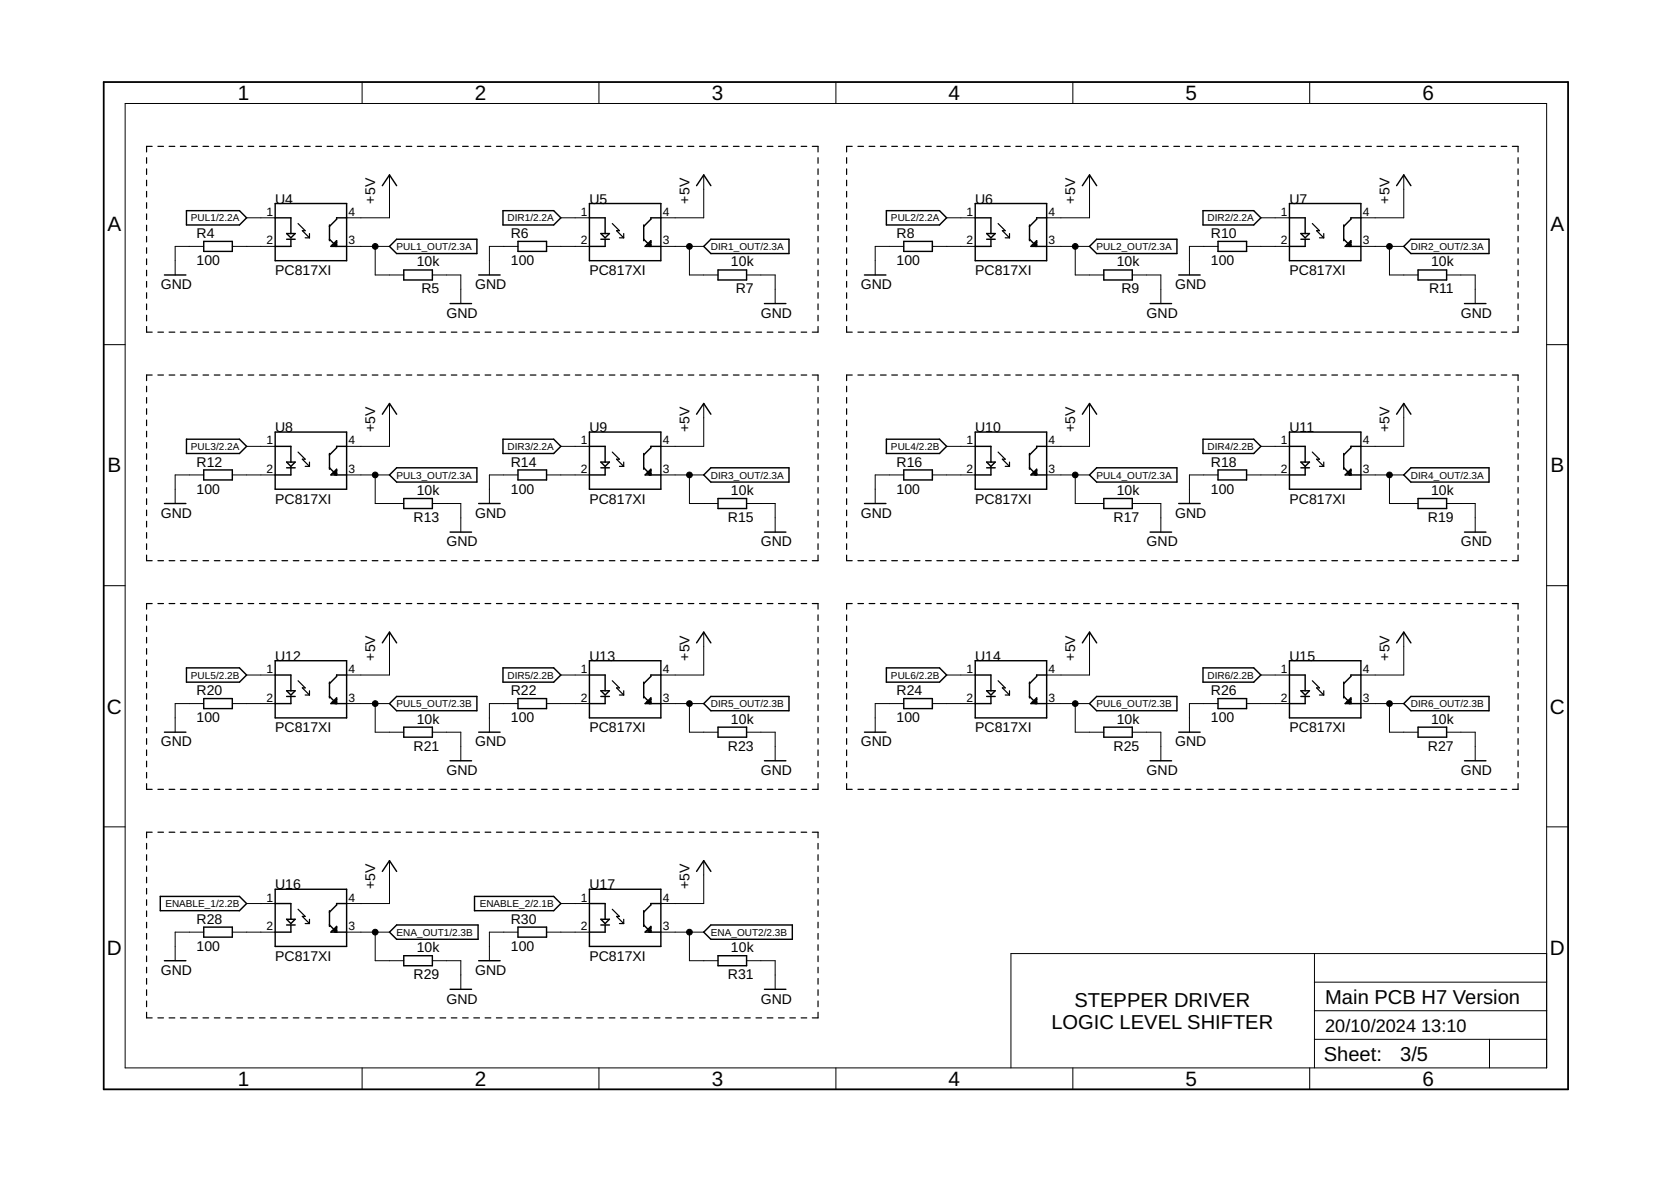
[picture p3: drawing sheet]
<svg xmlns="http://www.w3.org/2000/svg" width="297mm" height="210mm" viewBox="0 0 297 210" stroke-linecap="round" stroke-linejoin="round" font-family="sans-serif">
<g fill="none" stroke="#000" stroke-width=".21">
<path d="M26.1 28v1M26.1 30v1M26.1 32v1M26.1 34v1M26.1 36v1M26.1 38v1M27.1 26h-1v1M28.1 26h1M30.1 26h1M32.1 26h1M34.1 26h1M36.1 26h1"/>
<path d="M38.1 26h1M40.1 26h1M42.1 26h1M44.1 26h1M46.1 26h1M48.1 26h1M50.1 26h1M52.1 26h1M53 39.7l1.3 1.3h-.6l1.3 1.3M54.1 26h1M56.1 26h1M58.1 26h1.1"/>
<path d="M60.2 26h1M62.2 26h1M64.2 26h1M66.2 26h1M68.2 26h1M70.2 26h1M72.2 26h1M74.2 26h1M76.2 26h1M78.2 26h1M80.2 26h1M82.2 26h1"/>
<path d="M84.2 26h1M86.2 26h1M88.2 26h1M90.3 26h.9M92.2 26h1.1M94.3 26h1M96.3 26h1M98.3 26h1M100.3 26h1M102.3 26h1M104.3 26h1M106.3 26h1"/>
<path d="M108.3 26h1M108.8 39.7l1.3 1.3h-.5l1.3 1.3M110.3 26h1M112.3 26h1M114.3 26h1M116.3 26h1M118.3 26h1M120.3 26h1M122.3 26h1M124.4 26h.9M126.3 26h1.1M128.4 26h1"/>
<path d="M130.4 26h1M132.4 26h1M134.4 26h1M136.4 26h1M138.4 26h1M140.4 26h1M142.4 26h1M144.4 26h1v1M145.4 28v1M145.4 30v1M145.4 32v1M145.4 34v1"/>
<path d="M145.4 36v1M145.4 38v1M150.5 28v1M150.5 30v1M150.5 32v1M150.5 34v1M150.5 36v1M150.5 38v1M151.5 26h-1v1M152.5 26h1M154.5 26h1M156.5 26h1"/>
<path d="M158.5 26h1M160.5 26h1M162.5 26h1M164.5 26h1M166.5 26h1.1M168.6 26h.9M170.6 26h1M172.6 26h1M174.6 26h1M176.6 26h1M177.4 39.7l1.3 1.3h-.5l1.3 1.3M178.6 26h1"/>
<path d="M180.6 26h1M182.6 26h1M184.6 26h1M186.6 26h1M188.6 26h1M190.6 26h1M192.6 26h1M194.6 26h1M196.6 26h1M198.6 26h1M200.6 26h1.1M202.6 26h1"/>
<path d="M204.7 26h1M206.7 26h1M208.7 26h1M210.7 26h1M212.7 26h1M214.7 26h1M216.7 26h1M218.7 26h1M220.7 26h1M222.7 26h1M224.7 26h1M226.7 26h1"/>
<path d="M228.7 26h1M230.7 26h1M232.7 26h1M233.3 39.7l1.2 1.3h-.5l1.3 1.3M234.7 26h1.1M236.7 26h1.1M238.8 26h1M240.8 26h1M242.8 26h1M244.8 26h1M246.8 26h1M248.8 26h1"/>
<path d="M250.8 26h1M252.8 26h1M254.8 26h1M256.8 26h1M258.8 26h1M260.8 26h1M262.8 26h1M264.8 26h1M266.8 26h1M268.8 26h1.1v1M269.9 28v1M269.9 30v1"/>
<path d="M269.9 32v1M269.9 34v1M269.9 36v1M269.9 38v1M26.1 58v1h1M26.1 40v1M26.1 42v1M26.1 44v1M26.1 46v1M26.1 48v1M26.1 50v1M26.1 52v1"/>
<path d="M26.1 54v1M26.1 56v1M28.1 59h1M30.1 59h1M32.1 59h1M34.1 59h1M36.1 59h1M38.1 59h1M40.1 59h1M42.1 59h1M44.1 59h1M46.1 59h1"/>
<path d="M48.1 59h1M50.1 59h1M52.1 59h1M54.1 59h1M54.3 42.3h.7M55 41.5v.8M56.1 59h1M58.1 59h1.1M60.2 59h1M62.2 59h1M64.2 59h1M66.2 59h1"/>
<path d="M68.2 59h1M70.2 59h1M72.2 59h1M74.2 59h1M76.2 59h1M78.2 59h1M80.2 59h1M82.2 59h1M84.2 59h1M86.2 59h1M88.2 59h1M90.3 59h.9"/>
<path d="M92.2 59h1.1M94.3 59h1M96.3 59h1M98.3 59h1M100.3 59h1M102.3 59h1M104.3 59h1M106.3 59h1M108.3 59h1M110.1 42.3h.8M110.3 59h1M110.9 41.5v.8"/>
<path d="M112.3 59h1M114.3 59h1M116.3 59h1M118.3 59h1M120.3 59h1M122.3 59h1M124.4 59h.9M126.3 59h1.1M128.4 59h1M130.4 59h1M132.4 59h1M134.4 59h1"/>
<path d="M136.4 59h1M138.4 59h1M140.4 59h1M142.4 59h1M145.4 58v1h-1M145.4 40v1M145.4 42v1M145.4 44v1M145.4 46v1M145.4 48v1M145.4 50v1M145.4 52v1"/>
<path d="M145.4 54v1M145.4 56v1M150.5 40v1M150.5 42v1M150.5 44v1M150.5 46v1M150.5 48v1M150.5 50v1M150.5 52v1M150.5 54v1M150.5 56v1M150.5 58v1h1"/>
<path d="M152.5 59h1M154.5 59h1M156.5 59h1M158.5 59h1M160.5 59h1M162.5 59h1M164.5 59h1M166.5 59h1.1M168.6 59h.9M170.6 59h1M172.6 59h1M174.6 59h1"/>
<path d="M176.6 59h1M178.6 59h1M178.7 42.3h.8M179.5 41.5v.8M180.6 59h1M182.6 59h1M184.6 59h1M186.6 59h1M188.6 59h1M190.6 59h1M192.6 59h1M194.6 59h1"/>
<path d="M196.6 59h1M198.6 59h1M200.6 59h1.1M202.6 59h1M204.7 59h1M206.7 59h1M208.7 59h1M210.7 59h1M212.7 59h1M214.7 59h1M216.7 59h1M218.7 59h1"/>
<path d="M220.7 59h1M222.7 59h1M224.7 59h1M226.7 59h1M228.7 59h1M230.7 59h1M232.7 59h1M234.5 42.3h.8M234.7 59h1.1M235.3 41.5v.8M236.7 59h1.1M238.8 59h1"/>
<path d="M240.8 59h1M242.8 59h1M244.8 59h1M246.8 59h1M248.8 59h1M250.8 59h1M252.8 59h1M254.8 59h1M256.8 59h1M258.8 59h1M260.8 59h1M262.8 59h1"/>
<path d="M264.8 59h1M266.8 59h1M269.9 40v1M269.9 42v1M269.9 44v1M269.9 46v1M269.9 48v1M269.9 50v1M269.9 52v1M269.9 54v1M269.9 56v1M269.9 58v1h-1.1"/>
<path d="M26.1 68.6v1M26.1 70.7v.9M26.1 72.6v1M26.1 74.7v.9M26.1 76.6v1M26.1 78.7v1M27.1 66.7h-1v.9M28.1 66.7h1M30.1 66.7h1M32.1 66.7h1M34.1 66.7h1M36.1 66.7h1"/>
<path d="M38.1 66.7h1M40.1 66.7h1M42.1 66.7h1M44.1 66.7h1M46.1 66.7h1M48.1 66.7h1M50.1 66.7h1M52.1 66.7h1M54.1 66.7h1M56.1 66.7h1M58.1 66.7h1.1M60.2 66.7h1"/>
<path d="M62.2 66.7h1M64.2 66.7h1M66.2 66.7h1M68.2 66.7h1M70.2 66.7h1M72.2 66.7h1M74.2 66.7h1M76.2 66.7h1M78.2 66.7h1M80.2 66.7h1M82.2 66.7h1M84.2 66.7h1"/>
<path d="M86.2 66.7h1M88.2 66.7h1M90.3 66.7h.9M92.2 66.7h1.1M94.3 66.7h1M96.3 66.7h1M98.3 66.7h1M100.3 66.7h1M102.3 66.7h1M104.3 66.7h1M106.3 66.7h1M108.3 66.7h1"/>
<path d="M110.3 66.7h1M112.3 66.7h1M114.3 66.7h1M116.3 66.7h1M118.3 66.7h1M120.3 66.7h1M122.3 66.7h1M124.4 66.7h.9M126.3 66.7h1.1M128.4 66.7h1M130.4 66.7h1M132.4 66.7h1"/>
<path d="M134.4 66.7h1M136.4 66.7h1M138.4 66.7h1M140.4 66.7h1M142.4 66.7h1M144.4 66.7h1v.9M145.4 68.6v1M145.4 70.7v.9M145.4 72.6v1M145.4 74.7v.9M145.4 76.6v1M145.4 78.7v1"/>
<path d="M150.5 68.6v1M150.5 70.7v.9M150.5 72.6v1M150.5 74.7v.9M150.5 76.6v1M150.5 78.7v1M151.5 66.7h-1v.9M152.5 66.7h1M154.5 66.7h1M156.5 66.7h1M158.5 66.7h1M160.5 66.7h1"/>
<path d="M162.5 66.7h1M164.5 66.7h1M166.5 66.7h1.1M168.6 66.7h.9M170.6 66.7h1M172.6 66.7h1M174.6 66.7h1M176.6 66.7h1M178.6 66.7h1M180.6 66.7h1M182.6 66.7h1M184.6 66.7h1"/>
<path d="M186.6 66.7h1M188.6 66.7h1M190.6 66.7h1M192.6 66.7h1M194.6 66.7h1M196.6 66.7h1M198.6 66.7h1M200.6 66.7h1.1M202.6 66.7h1M204.7 66.7h1M206.7 66.7h1M208.7 66.7h1"/>
<path d="M210.7 66.7h1M212.7 66.7h1M214.7 66.7h1M216.7 66.7h1M218.7 66.7h1M220.7 66.7h1M222.7 66.7h1M224.7 66.7h1M226.7 66.7h1M228.7 66.7h1M230.7 66.7h1M232.7 66.7h1"/>
<path d="M234.7 66.7h1.1M236.7 66.7h1.1M238.8 66.7h1M240.8 66.7h1M242.8 66.7h1M244.8 66.7h1M246.8 66.7h1M248.8 66.7h1M250.8 66.7h1M252.8 66.7h1M254.8 66.7h1M256.8 66.7h1"/>
<path d="M258.8 66.7h1M260.8 66.7h1M262.8 66.7h1M264.8 66.7h1M266.8 66.7h1M268.8 66.7h1.1v.9M269.9 68.6v1M269.9 70.7v.9M269.9 72.6v1M269.9 74.7v.9M269.9 76.6v1M269.9 78.7v1"/>
<path d="M26.1 80.6v1M26.1 82.7v1M26.1 84.6v1M26.1 86.7v1M26.1 88.6v1.1M26.1 90.7v1M26.1 92.6v1.1M26.1 94.7v1M26.1 96.6v1.1M26.1 98.7v1h1M28.1 99.7h1M30.1 99.7h1"/>
<path d="M32.1 99.7h1M34.1 99.7h1M36.1 99.7h1M38.1 99.7h1M40.1 99.7h1M42.1 99.7h1M44.1 99.7h1M46.1 99.7h1M48.1 99.7h1M50.1 99.7h1M52.1 99.7h1M53 80.3l1.3 1.3h-.6l1.3 1.3"/>
<path d="M54.1 99.7h1M54.3 82.9h.7M55 82.1v.8M56.1 99.7h1M58.1 99.7h1.1M60.2 99.7h1M62.2 99.7h1M64.2 99.7h1M66.2 99.7h1M68.2 99.7h1M70.2 99.7h1M72.2 99.7h1"/>
<path d="M74.2 99.7h1M76.2 99.7h1M78.2 99.7h1M80.2 99.7h1M82.2 99.7h1M84.2 99.7h1M86.2 99.7h1M88.2 99.7h1M90.3 99.7h.9M92.2 99.7h1.1M94.3 99.7h1M96.3 99.7h1"/>
<path d="M98.3 99.7h1M100.3 99.7h1M102.3 99.7h1M104.3 99.7h1M106.3 99.7h1M108.3 99.7h1M108.8 80.3l1.3 1.3h-.5l1.3 1.3M110.1 82.9h.8M110.3 99.7h1M110.9 82.1v.8M112.3 99.7h1M114.3 99.7h1"/>
<path d="M116.3 99.7h1M118.3 99.7h1M120.3 99.7h1M122.3 99.7h1M124.4 99.7h.9M126.3 99.7h1.1M128.4 99.7h1M130.4 99.7h1M132.4 99.7h1M134.4 99.7h1M136.4 99.7h1M138.4 99.7h1"/>
<path d="M140.4 99.7h1M142.4 99.7h1M145.4 80.6v1M145.4 82.7v1M145.4 84.6v1M145.4 86.7v1M145.4 88.6v1.1M145.4 90.7v1M145.4 92.6v1.1M145.4 94.7v1M145.4 96.6v1.1M145.4 98.7v1h-1"/>
<path d="M150.5 80.6v1M150.5 82.7v1M150.5 84.6v1M150.5 86.7v1M150.5 88.6v1.1M150.5 90.7v1M150.5 92.6v1.1M150.5 94.7v1M150.5 96.6v1.1M150.5 98.7v1h1M152.5 99.7h1M154.5 99.7h1"/>
<path d="M156.5 99.7h1M158.5 99.7h1M160.5 99.7h1M162.5 99.7h1M164.5 99.7h1M166.5 99.7h1.1M168.6 99.7h.9M170.6 99.7h1M172.6 99.7h1M174.6 99.7h1M176.6 99.7h1M177.4 80.3l1.3 1.3h-.5l1.3 1.3"/>
<path d="M178.6 99.7h1M178.7 82.9h.8M179.5 82.1v.8M180.6 99.7h1M182.6 99.7h1M184.6 99.7h1M186.6 99.7h1M188.6 99.7h1M190.6 99.7h1M192.6 99.7h1M194.6 99.7h1M196.6 99.7h1"/>
<path d="M198.6 99.7h1M200.6 99.7h1.1M202.6 99.7h1M204.7 99.7h1M206.7 99.7h1M208.7 99.7h1M210.7 99.7h1M212.7 99.7h1M214.7 99.7h1M216.7 99.7h1M218.7 99.7h1M220.7 99.7h1"/>
<path d="M222.7 99.7h1M224.7 99.7h1M226.7 99.7h1M228.7 99.7h1M230.7 99.7h1M232.7 99.7h1M233.3 80.3l1.2 1.3h-.5l1.3 1.3M234.5 82.9h.8M234.7 99.7h1.1M235.3 82.1v.8M236.7 99.7h1.1M238.8 99.7h1"/>
<path d="M240.8 99.7h1M242.8 99.7h1M244.8 99.7h1M246.8 99.7h1M248.8 99.7h1M250.8 99.7h1M252.8 99.7h1M254.8 99.7h1M256.8 99.7h1M258.8 99.7h1M260.8 99.7h1M262.8 99.7h1"/>
<path d="M264.8 99.7h1M266.8 99.7h1M269.9 80.6v1M269.9 82.7v1M269.9 84.6v1M269.9 86.7v1M269.9 88.6v1.1M269.9 90.7v1M269.9 92.6v1.1M269.9 94.7v1M269.9 96.6v1.1M269.9 98.7v1h-1.1"/>
<path d="M26.1 109.3v1M26.1 111.3v1M26.1 113.3v1M26.1 115.3v1M26.1 117.3v1M26.1 119.3v1M27.1 107.3h-1v1M28.1 107.3h1M30.1 107.3h1M32.1 107.3h1M34.1 107.3h1M36.1 107.3h1"/>
<path d="M38.1 107.3h1M40.1 107.3h1M42.1 107.3h1M44.1 107.3h1M46.1 107.3h1M48.1 107.3h1M50.1 107.3h1M52.1 107.3h1M54.1 107.3h1M56.1 107.3h1M58.1 107.3h1.1M60.2 107.3h1"/>
<path d="M62.2 107.3h1M64.2 107.3h1M66.2 107.3h1M68.2 107.3h1M70.2 107.3h1M72.2 107.3h1M74.2 107.3h1M76.2 107.3h1M78.2 107.3h1M80.2 107.3h1M82.2 107.3h1M84.2 107.3h1"/>
<path d="M86.2 107.3h1M88.2 107.3h1M90.3 107.3h.9M92.2 107.3h1.1M94.3 107.3h1M96.3 107.3h1M98.3 107.3h1M100.3 107.3h1M102.3 107.3h1M104.3 107.3h1M106.3 107.3h1M108.3 107.3h1"/>
<path d="M110.3 107.3h1M112.3 107.3h1M114.3 107.3h1M116.3 107.3h1M118.3 107.3h1M120.3 107.3h1M122.3 107.3h1M124.4 107.3h.9M126.3 107.3h1.1M128.4 107.3h1M130.4 107.3h1M132.4 107.3h1"/>
<path d="M134.4 107.3h1M136.4 107.3h1M138.4 107.3h1M140.4 107.3h1M142.4 107.3h1M144.4 107.3h1v1M145.4 109.3v1M145.4 111.3v1M145.4 113.3v1M145.4 115.3v1M145.4 117.3v1M145.4 119.3v1"/>
<path d="M150.5 109.3v1M150.5 111.3v1M150.5 113.3v1M150.5 115.3v1M150.5 117.3v1M150.5 119.3v1M151.5 107.3h-1v1M152.5 107.3h1M154.5 107.3h1M156.5 107.3h1M158.5 107.3h1M160.5 107.3h1"/>
<path d="M162.5 107.3h1M164.5 107.3h1M166.5 107.3h1.1M168.6 107.3h.9M170.6 107.3h1M172.6 107.3h1M174.6 107.3h1M176.6 107.3h1M178.6 107.3h1M180.6 107.3h1M182.6 107.3h1M184.6 107.3h1"/>
<path d="M186.6 107.3h1M188.6 107.3h1M190.6 107.3h1M192.6 107.3h1M194.6 107.3h1M196.6 107.3h1M198.6 107.3h1M200.6 107.3h1.1M202.6 107.3h1M204.7 107.3h1M206.7 107.3h1M208.7 107.3h1"/>
<path d="M210.7 107.3h1M212.7 107.3h1M214.7 107.3h1M216.7 107.3h1M218.7 107.3h1M220.7 107.3h1M222.7 107.3h1M224.7 107.3h1M226.7 107.3h1M228.7 107.3h1M230.7 107.3h1M232.7 107.3h1"/>
<path d="M234.7 107.3h1.1M236.7 107.3h1.1M238.8 107.3h1M240.8 107.3h1M242.8 107.3h1M244.8 107.3h1M246.8 107.3h1M248.8 107.3h1M250.8 107.3h1M252.8 107.3h1M254.8 107.3h1M256.8 107.3h1"/>
<path d="M258.8 107.3h1M260.8 107.3h1M262.8 107.3h1M264.8 107.3h1M266.8 107.3h1M268.8 107.3h1.1v1M269.9 109.3v1M269.9 111.3v1M269.9 113.3v1M269.9 115.3v1M269.9 117.3v1M269.9 119.3v1"/>
<path d="M26.1 121.3v1M26.1 123.3v1M26.1 125.3v1M26.1 127.3v1M26.1 129.3v1M26.1 131.3v1M26.1 133.3v1M26.1 135.3v1M26.1 137.3v1M26.1 139.3v1h1M53 121l1.3 1.3h-.6l1.3 1.2M54.3 123.5h.7"/>
<path d="M55 122.8v.7M108.8 121l1.3 1.3h-.5l1.3 1.2M110.1 123.5h.8M110.9 122.8v.7M145.4 121.3v1M145.4 123.3v1M145.4 125.3v1M145.4 127.3v1M145.4 129.3v1M145.4 131.3v1M145.4 133.3v1M145.4 135.3v1"/>
<path d="M145.4 137.3v1M145.4 139.3v1h-1M150.5 121.3v1M150.5 123.3v1M150.5 125.3v1M150.5 127.3v1M150.5 129.3v1M150.5 131.3v1M150.5 133.3v1M150.5 135.3v1M150.5 137.3v1M150.5 139.3v1h1"/>
<path d="M177.4 121l1.3 1.3h-.5l1.3 1.2M178.7 123.5h.8M179.5 122.8v.7M233.3 121l1.2 1.3h-.5l1.3 1.2M234.5 123.5h.8M235.3 122.8v.7M269.9 121.3v1M269.9 123.3v1M269.9 125.3v1M269.9 127.3v1M269.9 129.3v1M269.9 131.3v1"/>
<path d="M269.9 133.3v1M269.9 135.3v1M269.9 137.3v1M269.9 139.3v1h-1.1M26.1 149.9v1M26.1 151.9v1M26.1 153.9v1M26.1 155.9v1M26.1 157.9v1M26.1 159.9v1M27.1 147.9h-1v1M28.1 140.3h1"/>
<path d="M28.1 147.9h1M30.1 140.3h1M30.1 147.9h1M32.1 140.3h1M32.1 147.9h1M34.1 140.3h1M34.1 147.9h1M36.1 140.3h1M36.1 147.9h1M38.1 140.3h1M38.1 147.9h1M40.1 140.3h1"/>
<path d="M40.1 147.9h1M42.1 140.3h1M42.1 147.9h1M44.1 140.3h1M44.1 147.9h1M46.1 140.3h1M46.1 147.9h1M48.1 140.3h1M48.1 147.9h1M50.1 140.3h1M50.1 147.9h1M52.1 140.3h1"/>
<path d="M52.1 147.9h1M54.1 140.3h1M54.1 147.9h1M56.1 140.3h1M56.1 147.9h1M58.1 140.3h1.1M58.1 147.9h1.1M60.2 140.3h1M60.2 147.9h1M62.2 140.3h1M62.2 147.9h1M64.2 140.3h1"/>
<path d="M64.2 147.9h1M66.2 140.3h1M66.2 147.9h1M68.2 140.3h1M68.2 147.9h1M70.2 140.3h1M70.2 147.9h1M72.2 140.3h1M72.2 147.9h1M74.2 140.3h1M74.2 147.9h1M76.2 140.3h1"/>
<path d="M76.2 147.9h1M78.2 140.3h1M78.2 147.9h1M80.2 140.3h1M80.2 147.9h1M82.2 140.3h1M82.2 147.9h1M84.2 140.3h1M84.2 147.9h1M86.2 140.3h1M86.2 147.9h1M88.2 140.3h1"/>
<path d="M88.2 147.9h1M90.3 140.3h.9M90.3 147.9h.9M92.2 140.3h1.1M92.2 147.9h1.1M94.3 140.3h1M94.3 147.9h1M96.3 140.3h1M96.3 147.9h1M98.3 140.3h1M98.3 147.9h1M100.3 140.3h1"/>
<path d="M100.3 147.9h1M102.3 140.3h1M102.3 147.9h1M104.3 140.3h1M104.3 147.9h1M106.3 140.3h1M106.3 147.9h1M108.3 140.3h1M108.3 147.9h1M110.3 140.3h1M110.3 147.9h1M112.3 140.3h1"/>
<path d="M112.3 147.9h1M114.3 140.3h1M114.3 147.9h1M116.3 140.3h1M116.3 147.9h1M118.3 140.3h1M118.3 147.9h1M120.3 140.3h1M120.3 147.9h1M122.3 140.3h1M122.3 147.9h1M124.4 140.3h.9"/>
<path d="M124.4 147.9h.9M126.3 140.3h1.1M126.3 147.9h1.1M128.4 140.3h1M128.4 147.9h1M130.4 140.3h1M130.4 147.9h1M132.4 140.3h1M132.4 147.9h1M134.4 140.3h1M134.4 147.9h1M136.4 140.3h1"/>
<path d="M136.4 147.9h1M138.4 140.3h1M138.4 147.9h1M140.4 140.3h1M140.4 147.9h1M142.4 140.3h1M142.4 147.9h1M144.4 147.9h1v1M145.4 149.9v1M145.4 151.9v1M145.4 153.9v1M145.4 155.9v1"/>
<path d="M145.4 157.9v1M145.4 159.9v1M152.5 140.3h1M154.5 140.3h1M156.5 140.3h1M158.5 140.3h1M160.5 140.3h1M162.5 140.3h1M164.5 140.3h1M166.5 140.3h1.1M168.6 140.3h.9M170.6 140.3h1"/>
<path d="M172.6 140.3h1M174.6 140.3h1M176.6 140.3h1M178.6 140.3h1M180.6 140.3h1M182.6 140.3h1M184.6 140.3h1M186.6 140.3h1M188.6 140.3h1M190.6 140.3h1M192.6 140.3h1M194.6 140.3h1"/>
<path d="M196.6 140.3h1M198.6 140.3h1M200.6 140.3h1.1M202.6 140.3h1M204.7 140.3h1M206.7 140.3h1M208.7 140.3h1M210.7 140.3h1M212.7 140.3h1M214.7 140.3h1M216.7 140.3h1M218.7 140.3h1"/>
<path d="M220.7 140.3h1M222.7 140.3h1M224.7 140.3h1M226.7 140.3h1M228.7 140.3h1M230.7 140.3h1M232.7 140.3h1M234.7 140.3h1.1M236.7 140.3h1.1M238.8 140.3h1M240.8 140.3h1M242.8 140.3h1"/>
<path d="M244.8 140.3h1M246.8 140.3h1M248.8 140.3h1M250.8 140.3h1M252.8 140.3h1M254.8 140.3h1M256.8 140.3h1M258.8 140.3h1M260.8 140.3h1M262.8 140.3h1M264.8 140.3h1M266.8 140.3h1"/>
<path d="M26.1 161.9v1M26.1 163.9v1M26.1 165.9v1M26.1 167.9v1M26.1 169.9v1M26.1 171.9v1M26.1 173.9v1M26.1 175.9v1M26.1 177.9v1M26.1 179.9v1h1M53 161.6l1.3 1.3h-.6l1.3 1.2M54.3 164.1h.7"/>
<path d="M55 163.4v.7M108.8 161.6l1.3 1.3h-.5l1.3 1.2M110.1 164.1h.8M110.9 163.4v.7M145.4 161.9v1M145.4 163.9v1M145.4 165.9v1M145.4 167.9v1M145.4 169.9v1M145.4 171.9v1M145.4 173.9v1M145.4 175.9v1"/>
<path d="M145.4 177.9v1M145.4 179.9v1h-1M28.1 180.9h1M30.1 180.9h1M32.1 180.9h1M34.1 180.9h1M36.1 180.9h1M38.1 180.9h1M40.1 180.9h1M42.1 180.9h1M44.1 180.9h1M46.1 180.9h1"/>
<path d="M48.1 180.9h1M50.1 180.9h1M52.1 180.9h1M54.1 180.9h1M56.1 180.9h1M58.1 180.9h1.1M60.2 180.9h1M62.2 180.9h1M64.2 180.9h1M66.2 180.9h1M68.2 180.9h1M70.2 180.9h1"/>
<path d="M72.2 180.9h1M74.2 180.9h1M76.2 180.9h1M78.2 180.9h1M80.2 180.9h1M82.2 180.9h1M84.2 180.9h1M86.2 180.9h1M88.2 180.9h1M90.3 180.9h.9M92.2 180.9h1.1M94.3 180.9h1"/>
<path d="M96.3 180.9h1M98.3 180.9h1M100.3 180.9h1M102.3 180.9h1M104.3 180.9h1M106.3 180.9h1M108.3 180.9h1M110.3 180.9h1M112.3 180.9h1M114.3 180.9h1M116.3 180.9h1M118.3 180.9h1"/>
<path d="M120.3 180.9h1M122.3 180.9h1M124.4 180.9h.9M126.3 180.9h1.1M128.4 180.9h1M130.4 180.9h1M132.4 180.9h1M134.4 180.9h1M136.4 180.9h1M138.4 180.9h1M140.4 180.9h1M142.4 180.9h1"/>
</g>
<g fill="none" stroke="#000" stroke-width=".25">
<path d="M33.1 37.4h9.5l1.2 1.3-1.2 1.3h-9.5zM48.9 38.7h2.8v2.8M48.9 36.2h12.7v10.1h-12.7zM58.6 40v2.8M61.6 38.7h-1.8v.3l-1.2 1.2M68 33l1.2-1.9 1.3 1.9M89.4 37.4h9l1.3 1.3-1.3 1.3h-9zM104.8 38.7h2.8v2.8M104.8 36.2h12.7v10.1h-12.7zM114.4 40v2.8M117.5 38.7h-1.8v.3l-1.3 1.2M123.8 33l1.3-1.9 1.3 1.9"/>
<path d="M157.6 37.4h9.4l1.3 1.3-1.3 1.3h-9.4zM173.4 38.7h2.7v2.8M173.4 36.2h12.7v10.1h-12.7zM183 40v2.8M186.1 38.7h-1.8v.3l-1.3 1.2M192.4 33l1.3-1.9 1.2 1.9M213.8 37.4h9.1l1.2 1.3-1.2 1.3h-9.1zM229.2 38.7h2.8v2.8M229.2 36.2h12.7v10.1h-12.7zM238.9 40v2.8M241.9 38.7h-1.8v.3l-1.2 1.2M248.3 33l1.2-1.9 1.3 1.9"/>
<path d="M29.2 48.9h3.8M36.2 42.9h5.1v1.8h-5.1zM50.9 42.5h1.6M50.9 41.5h1.6l-.8 .8zM51.7 42.5v1.3h-2.8M58.6 42.5l1.2 1.3v-1l-1 1h2.8M59.1 43.5h.2M59.3 43.5l.3 .3v-.5l.2 .2M59.8 43l-.5 .5M69.2 43.8l1.3-1.3h14.3v2.6h-14.3zM71.8 48h5.1v1.8h-5.1zM80 54h3.8"/>
<path d="M85.1 48.9h3.8M92.1 42.9h5.1v1.8h-5.1zM106.8 42.5h1.5M106.8 41.5h1.5l-.7 .8zM107.6 42.5v1.3h-2.8M114.4 42.5l1.3 1.3v-1l-1 1h2.8M114.9 43.5h.3M115.2 43.5l.2 .3v-.5l.3 .2M115.7 43l-.5 .5M126.4 42.5h13.9v2.6h-13.9l-1.3-1.3zM127.6 48h5.1v1.8h-5.1zM135.9 54h3.8"/>
<path d="M153.7 48.9h3.8M160.7 42.9h5v1.8h-5zM175.4 42.5h1.5M175.4 41.5h1.5l-.8 .8zM176.1 42.5v1.3h-2.7M183 42.5l1.3 1.3v-1l-1 1h2.8M183.5 43.5h.3M183.8 43.5l.2 .3v-.5l.3 .2M184.3 43l-.5 .5M194.9 42.5h14.3v2.6h-14.3l-1.2-1.3zM196.2 48h5.1v1.8h-5.1zM204.4 54h3.9"/>
<path d="M209.5 48.9h3.8M216.5 42.9h5.1v1.8h-5.1zM231.2 42.5h1.6M231.2 41.5h1.6l-.8 .8zM232 42.5v1.3h-2.8M238.9 42.5l1.2 1.3v-1l-1 1h2.8M239.4 43.5h.2M239.6 43.5l.3 .3v-.5l.2 .2M240.1 43l-.5 .5M250.8 42.5h13.9v2.6h-13.9l-1.3-1.3zM252.1 48h5.1v1.8h-5.1zM260.3 54h3.8"/>
<path d="M33.1 78.1h9.5l1.2 1.2-1.2 1.3h-9.5zM48.9 79.3h2.8v2.8M48.9 76.8h12.7v10.2h-12.7zM61.6 79.3h-1.8v.3l-1.2 1.3M68 73.6l1.2-1.9 1.3 1.9M89.4 78.1h9l1.3 1.2-1.3 1.3h-9zM104.8 79.3h2.8v2.8M104.8 76.8h12.7v10.2h-12.7zM117.5 79.3h-1.8v.3l-1.3 1.3M123.8 73.6l1.3-1.9 1.3 1.9M157.6 78.1h9.4l1.3 1.2-1.3 1.3h-9.4zM173.4 79.3h2.7v2.8"/>
<path d="M173.4 76.8h12.7v10.2h-12.7zM186.1 79.3h-1.8v.3l-1.3 1.3M192.4 73.6l1.3-1.9 1.2 1.9M213.8 78.1h9.1l1.2 1.2-1.2 1.3h-9.1zM229.2 79.3h2.8v2.8M229.2 76.8h12.7v10.2h-12.7zM241.9 79.3h-1.8v.3l-1.2 1.3M248.3 73.6l1.2-1.9 1.3 1.9M29.2 89.5h3.8M36.2 83.5h5.1v1.8h-5.1zM50.9 83.1h1.6M50.9 82.1h1.6l-.8 .8z"/>
<path d="M51.7 83.1v1.3h-2.8M58.6 83.1l1.2 1.3v-1l-1 1h2.8M58.6 80.6v2.8M59.1 84.2h.2M59.3 84.2l.3 .2v-.5l.2 .3M59.8 83.7l-.5 .5M69.2 84.4l1.3-1.3h14.3v2.6h-14.3zM71.8 88.6h5.1v1.8h-5.1zM80 94.6h3.8M85.1 89.5h3.8M92.1 83.5h5.1v1.8h-5.1zM106.8 83.1h1.5"/>
<path d="M106.8 82.1h1.5l-.7 .8zM107.6 83.1v1.3h-2.8M114.4 83.1l1.3 1.3v-1l-1 1h2.8M114.4 80.6v2.8M114.9 84.2h.3M115.2 84.2l.2 .2v-.5l.3 .3M115.7 83.7l-.5 .5M125.1 84.4l1.3-1.3h13.9v2.6h-13.9zM127.6 88.6h5.1v1.8h-5.1zM135.9 94.6h3.8M153.7 89.5h3.8M160.7 83.5h5v1.8h-5z"/>
<path d="M175.4 83.1h1.5M175.4 82.1h1.5l-.8 .8zM176.1 83.1v1.3h-2.7M183 83.1l1.3 1.3v-1l-1 1h2.8M183 80.6v2.8M183.5 84.2h.3M183.8 84.2l.2 .2v-.5l.3 .3M184.3 83.7l-.5 .5M193.7 84.4l1.2-1.3h14.3v2.6h-14.3zM196.2 88.6h5.1v1.8h-5.1zM204.4 94.6h3.9M209.5 89.5h3.8"/>
<path d="M216.5 83.5h5.1v1.8h-5.1zM231.2 83.1h1.6M231.2 82.1h1.6l-.8 .8zM232 83.1v1.3h-2.8M238.9 83.1l1.2 1.3v-1l-1 1h2.8M238.9 80.6v2.8M239.4 84.2h.2M239.6 84.2l.3 .2v-.5l.2 .3M240.1 83.7l-.5 .5M249.5 84.4l1.3-1.3h13.9v2.6h-13.9zM252.1 88.6h5.1v1.8h-5.1zM260.3 94.6h3.8"/>
<path d="M33.1 118.7h9.5l1.2 1.3-1.2 1.2h-9.5zM48.9 120h2.8v2.8M48.9 117.4h12.7v10.2h-12.7zM61.6 120h-1.8v.2l-1.2 1.3M68 114.3l1.2-1.9 1.3 1.9M89.4 118.7h9l1.3 1.3-1.3 1.2h-9zM104.8 120h2.8v2.8M104.8 117.4h12.7v10.2h-12.7zM117.5 120h-1.8v.2l-1.3 1.3M123.8 114.3l1.3-1.9 1.3 1.9M157.6 118.7h9.4l1.3 1.3-1.3 1.2h-9.4zM173.4 120h2.7v2.8"/>
<path d="M173.4 117.4h12.7v10.2h-12.7zM186.1 120h-1.8v.2l-1.3 1.3M192.4 114.3l1.3-1.9 1.2 1.9M213.8 118.7h9.1l1.2 1.3-1.2 1.2h-9.1zM229.2 120h2.8v2.8M229.2 117.4h12.7v10.2h-12.7zM241.9 120h-1.8v.2l-1.2 1.3M248.3 114.3l1.2-1.9 1.3 1.9M29.2 130.1h3.8M36.2 124.2h5.1v1.7h-5.1zM50.9 123.8h1.6M50.9 122.8h1.6l-.8 .7z"/>
<path d="M51.7 123.8v1.3h-2.8M58.6 123.8l1.2 1.3v-1.1l-.7 .8M58.6 121.2v2.8M59.1 124.8l-.3 .3h2.8M59.1 124.8h.2M59.3 124.8l.3 .3v-.6l.2 .3M59.8 124.3l-.5 .5M69.2 125.1l1.3-1.3h14.3v2.5h-14.3zM71.8 129.2h5.1v1.8h-5.1zM80 135.2h3.8M85.1 130.1h3.8M92.1 124.2h5.1v1.7h-5.1z"/>
<path d="M106.8 123.8h1.5M106.8 122.8h1.5l-.7 .7zM107.6 123.8v1.3h-2.8M114.4 123.8l1.3 1.3v-1.1l-1 1.1h2.8M114.4 121.2v2.8M114.9 124.8h.3M115.2 124.8l.2 .3v-.6l.3 .3M115.7 124.3l-.5 .5M125.1 125.1l1.3-1.3h13.9v2.5h-13.9zM127.6 129.2h5.1v1.8h-5.1zM135.9 135.2h3.8M153.7 130.1h3.8"/>
<path d="M160.7 124.2h5v1.7h-5zM175.4 123.8h1.5M175.4 122.8h1.5l-.8 .7zM176.1 123.8v1.3h-2.7M183 123.8l1.3 1.3v-1.1l-1 1.1h2.8M183 121.2v2.8M183.5 124.8h.3M183.8 124.8l.2 .3v-.6l.3 .3M184.3 124.3l-.5 .5M193.7 125.1l1.2-1.3h14.3v2.5h-14.3zM196.2 129.2h5.1v1.8h-5.1zM204.4 135.2h3.9"/>
<path d="M209.5 130.1h3.8M216.5 124.2h5.1v1.7h-5.1zM231.2 123.8h1.6M231.2 122.8h1.6l-.8 .7zM232 123.8v1.3h-2.8M238.9 123.8l1.2 1.3v-1.1l-1 1.1h2.8M238.9 121.2v2.8M239.4 124.8h.2M239.6 124.8l.3 .3v-.6l.2 .3M240.1 124.3l-.5 .5M249.5 125.1l1.3-1.3h13.9v2.5h-13.9zM252.1 129.2h5.1v1.8h-5.1z"/>
<path d="M260.3 135.2h3.8M28.5 159.3h14.1l1.2 1.3-1.2 1.3h-14.1zM48.9 158.1h12.7v10.1h-12.7zM68 154.9l1.2-1.9 1.3 1.9M84.3 159.3h14.1l1.3 1.3-1.3 1.3h-14.1zM104.8 158.1h12.7v10.1h-12.7zM123.8 154.9l1.3-1.9 1.3 1.9M29.2 170.8h3.8M36.2 164.8h5.1v1.8h-5.1zM48.9 160.6h2.8v2.8M50.9 164.4h1.6M50.9 163.4h1.6l-.8 .7z"/>
<path d="M51.7 164.4v1.3h-2.8M58.6 164.4l1.2 1.3v-1l-1 1h2.8M58.6 161.9v2.8M59.1 165.4h.2M59.3 165.4l.3 .3v-.5l.2 .2M59.8 164.9l-.5 .5M61.6 160.6h-1.8v.2l-1.2 1.3M69.2 165.7l1.3-1.3h14.5v2.5h-14.5zM71.8 169.9h5.1v1.7h-5.1zM80 175.8h3.8M85.1 170.8h3.8M92.1 164.8h5.1v1.8h-5.1z"/>
<path d="M104.8 160.6h2.8v2.8M106.8 164.4h1.5M106.8 163.4h1.5l-.7 .7zM107.6 164.4v1.3h-2.8M114.4 164.4l1.3 1.3v-1l-1 1h2.8M114.4 161.9v2.8M114.9 165.4h.3M115.2 165.4l.2 .3v-.5l.3 .2M115.7 164.9l-.5 .5M117.5 160.6h-1.8v.2l-1.3 1.3M126.4 164.4h14.4v2.5h-14.4l-1.3-1.2zM127.6 169.9h5.1v1.7h-5.1z"/>
<path d="M135.9 175.8h3.8"/>
</g>
<g fill="none" stroke="#000" stroke-width=".18">
<path d="M22.2 18.4h252.7v171.4h-252.7zM64.4 14.6v3.8M106.5 14.6v3.8M148.6 14.6v3.8M190.7 14.6v3.8M232.8 14.6v3.8M43.8 38.7h5.1M69.2 31.1v7.6h-7.6M99.7 38.7h5.1M125.1 31.1v7.6h-7.6M168.3 38.7h5.1M193.7 31.1v7.6h-7.6"/>
<path d="M224.1 38.7h5.1M249.5 31.1v7.6h-7.6M36.2 43.8h-5.1v5.1M41.3 43.8h7.6M61.6 43.8h7.6M66.7 43.8v5.1h5.1M76.9 48.9h5v5.1M92.1 43.8h-5.1v5.1M97.2 43.8h7.6M117.5 43.8h7.6M122.6 43.8v5.1h5M132.7 48.9h5.1v5.1"/>
<path d="M160.7 43.8h-5.1v5.1M165.7 43.8h7.7M186.1 43.8h7.6M191.1 43.8v5.1h5.1M201.3 48.9h5.1v5.1M216.5 43.8h-5.1v5.1M221.6 43.8h7.6M241.9 43.8h7.6M247 43.8v5.1h5.1M257.2 48.9h5v5.1M18.4 61.3h3.8M43.8 79.3h5.1"/>
<path d="M69.2 71.7v7.6h-7.6M99.7 79.3h5.1M125.1 71.7v7.6h-7.6M168.3 79.3h5.1M193.7 71.7v7.6h-7.6M224.1 79.3h5.1M249.5 71.7v7.6h-7.6M274.9 61.3h3.8M36.2 84.4h-5.1v5.1M41.3 84.4h7.6M61.6 84.4h7.6M66.7 84.4v5.1h5.1"/>
<path d="M76.9 89.5h5v5.1M92.1 84.4h-5.1v5.1M97.2 84.4h7.6M117.5 84.4h7.6M122.6 84.4v5.1h5M132.7 89.5h5.1v5.1M160.7 84.4h-5.1v5.1M165.7 84.4h7.7M186.1 84.4h7.6M191.1 84.4v5.1h5.1M201.3 89.5h5.1v5.1M216.5 84.4h-5.1v5.1"/>
<path d="M221.6 84.4h7.6M241.9 84.4h7.6M247 84.4v5.1h5.1M257.2 89.5h5v5.1M18.4 104.1h3.8M43.8 120h5.1M69.2 112.4v7.6h-7.6M99.7 120h5.1M125.1 112.4v7.6h-7.6M168.3 120h5.1M193.7 112.4v7.6h-7.6M224.1 120h5.1"/>
<path d="M249.5 112.4v7.6h-7.6M274.9 104.1h3.8M36.2 125.1h-5.1v5M41.3 125.1h7.6M61.6 125.1h7.6M66.7 125.1v5h5.1M76.9 130.1h5v5.1M92.1 125.1h-5.1v5M97.2 125.1h7.6M117.5 125.1h7.6M122.6 125.1v5h5M132.7 130.1h5.1v5.1"/>
<path d="M160.7 125.1h-5.1v5M165.7 125.1h7.7M186.1 125.1h7.6M191.1 125.1v5h5.1M201.3 130.1h5.1v5.1M216.5 125.1h-5.1v5M221.6 125.1h7.6M241.9 125.1h7.6M247 125.1v5h5.1M257.2 130.1h5v5.1M18.4 147h3.8M69.2 153v7.6h-7.6"/>
<path d="M125.1 153v7.6h-7.6M274.9 147h3.8M36.2 165.7h-5.1v5.1M41.3 165.7h7.6M43.8 160.6h5.1M61.6 165.7h7.6M66.7 165.7v5.1h5.1M76.9 170.8h5v5M92.1 165.7h-5.1v5.1M97.2 165.7h7.6M99.7 160.6h5.1M117.5 165.7h7.6"/>
<path d="M122.6 165.7v5.1h5M132.7 170.8h5.1v5M233.7 169.5v20.3M233.7 179.6h41.2M233.7 174.6h41.2M274.9 169.5h-95.2v20.3M64.4 189.8v3.8M106.5 189.8v3.8M148.6 189.8v3.8M190.7 189.8v3.8M232.8 189.8v3.8M233.7 184.7h41.2"/>
<path d="M264.8 184.7v5.1"/>
</g>
<path d="M18.4 14.6h260.3v179h-260.3z" fill="none" stroke="#000" stroke-width=".32"/>
<g fill="#000" stroke="#000" stroke-width=".18">
<circle cx="66.7" cy="43.8" r=".51"/>
<circle cx="122.6" cy="43.8" r=".51"/>
<circle cx="191.1" cy="43.8" r=".51"/>
<circle cx="247" cy="43.8" r=".51"/>
<circle cx="66.7" cy="84.4" r=".51"/>
<circle cx="122.6" cy="84.4" r=".51"/>
<circle cx="191.1" cy="84.4" r=".51"/>
<circle cx="247" cy="84.4" r=".51"/>
<circle cx="66.7" cy="125.1" r=".51"/>
<circle cx="122.6" cy="125.1" r=".51"/>
<circle cx="191.1" cy="125.1" r=".51"/>
<circle cx="247" cy="125.1" r=".51"/>
<circle cx="66.7" cy="165.7" r=".51"/>
<circle cx="122.6" cy="165.7" r=".51"/>
</g>
<g font-size="3.7">
<text x="42.3" y="17.8">1</text>
<text x="84.4" y="17.8">2</text>
<text x="126.5" y="17.8">3</text>
<text x="168.6" y="17.8">4</text>
<text x="210.7" y="17.8">5</text>
<text x="252.9" y="17.8">6</text>
<text x="19.1" y="41.1">A</text>
<text x="275.6" y="41.1">A</text>
<text x="19.1" y="84">B</text>
<text x="275.6" y="84">B</text>
<text x="19" y="126.8">C</text>
<text x="275.5" y="126.8">C</text>
<text x="19" y="169.7">D</text>
<text x="275.5" y="169.7">D</text>
<text x="42.3" y="193">1</text>
<text x="84.4" y="193">2</text>
<text x="126.5" y="193">3</text>
<text x="168.6" y="193">4</text>
<text x="210.7" y="193">5</text>
<text x="252.9" y="193">6</text>
</g>
<g font-size="3.6">
<text x="191" y="179">STEPPER DRIVER</text>
<text x="235.6" y="178.4">Main PCB H7 Version</text>
<text x="186.9" y="182.8">LOGIC LEVEL SHIFTER</text>
<text x="235.3" y="188.7">Sheet:</text>
<text x="248.9" y="188.5">3/5</text>
</g>
<g font-size="3.2">
<text x="235.6" y="183.5">20/10/2024</text>
<text x="252.6" y="183.5">13:10</text>
</g>
<g font-size="2.5">
<text x="48.9" y="36.2">U4</text>
<text x="66.7" y="36.2" transform="rotate(-90 66.7 36.2)">+5V</text>
<text x="104.8" y="36.2">U5</text>
<text x="122.6" y="36.2" transform="rotate(-90 122.6 36.2)">+5V</text>
<text x="173.3" y="36.2">U6</text>
<text x="191.1" y="36.2" transform="rotate(-90 191.1 36.2)">+5V</text>
<text x="229.2" y="36.2">U7</text>
<text x="247" y="36.2" transform="rotate(-90 247 36.2)">+5V</text>
<text x="34.9" y="47.1">100</text>
<text x="34.9" y="42.3">R4</text>
<text x="74.1" y="47.3">10k</text>
<text x="90.8" y="47.1">100</text>
<text x="90.8" y="42.3">R6</text>
<text x="129.9" y="47.3">10k</text>
<text x="159.4" y="47.1">100</text>
<text x="159.4" y="42.3">R8</text>
<text x="198.5" y="47.3">10k</text>
<text x="215.3" y="47.1">100</text>
<text x="215.3" y="42.3">R10</text>
<text x="254.4" y="47.3">10k</text>
<text x="28.6" y="51.4">GND</text>
<text x="48.9" y="48.9">PC817XI</text>
<text x="74.9" y="52.1">R5</text>
<text x="84.5" y="51.4">GND</text>
<text x="104.8" y="48.9">PC817XI</text>
<text x="130.8" y="52.1">R7</text>
<text x="153" y="51.4">GND</text>
<text x="173.3" y="48.9">PC817XI</text>
<text x="199.4" y="52.1">R9</text>
<text x="208.9" y="51.4">GND</text>
<text x="229.2" y="48.9">PC817XI</text>
<text x="254" y="52.1">R11</text>
<text x="79.4" y="56.5">GND</text>
<text x="135.3" y="56.5">GND</text>
<text x="203.8" y="56.5">GND</text>
<text x="259.7" y="56.5">GND</text>
<text x="48.9" y="76.8">U8</text>
<text x="66.7" y="76.8" transform="rotate(-90 66.7 76.8)">+5V</text>
<text x="104.8" y="76.8">U9</text>
<text x="122.6" y="76.8" transform="rotate(-90 122.6 76.8)">+5V</text>
<text x="173.3" y="76.8">U10</text>
<text x="191.1" y="76.8" transform="rotate(-90 191.1 76.8)">+5V</text>
<text x="229.2" y="76.8">U11</text>
<text x="247" y="76.8" transform="rotate(-90 247 76.8)">+5V</text>
<text x="34.9" y="82.9">R12</text>
<text x="90.8" y="82.9">R14</text>
<text x="159.4" y="82.9">R16</text>
<text x="215.3" y="82.9">R18</text>
<text x="34.9" y="87.7">100</text>
<text x="48.9" y="89.5">PC817XI</text>
<text x="74.1" y="88">10k</text>
<text x="90.8" y="87.7">100</text>
<text x="104.8" y="89.5">PC817XI</text>
<text x="129.9" y="88">10k</text>
<text x="159.4" y="87.7">100</text>
<text x="173.3" y="89.5">PC817XI</text>
<text x="198.5" y="88">10k</text>
<text x="215.3" y="87.7">100</text>
<text x="229.2" y="89.5">PC817XI</text>
<text x="254.4" y="88">10k</text>
<text x="28.6" y="92">GND</text>
<text x="73.5" y="92.8">R13</text>
<text x="84.5" y="92">GND</text>
<text x="129.4" y="92.8">R15</text>
<text x="153" y="92">GND</text>
<text x="198" y="92.8">R17</text>
<text x="208.9" y="92">GND</text>
<text x="253.8" y="92.8">R19</text>
<text x="79.4" y="97.1">GND</text>
<text x="135.3" y="97.1">GND</text>
<text x="203.8" y="97.1">GND</text>
<text x="259.7" y="97.1">GND</text>
<text x="48.9" y="117.4">U12</text>
<text x="66.7" y="117.4" transform="rotate(-90 66.7 117.4)">+5V</text>
<text x="104.8" y="117.4">U13</text>
<text x="122.6" y="117.4" transform="rotate(-90 122.6 117.4)">+5V</text>
<text x="173.3" y="117.4">U14</text>
<text x="191.1" y="117.4" transform="rotate(-90 191.1 117.4)">+5V</text>
<text x="229.2" y="117.4">U15</text>
<text x="247" y="117.4" transform="rotate(-90 247 117.4)">+5V</text>
<text x="34.9" y="123.6">R20</text>
<text x="90.8" y="123.6">R22</text>
<text x="159.4" y="123.6">R24</text>
<text x="215.3" y="123.6">R26</text>
<text x="34.9" y="128.4">100</text>
<text x="48.9" y="130.1">PC817XI</text>
<text x="74.1" y="128.6">10k</text>
<text x="90.8" y="128.4">100</text>
<text x="104.8" y="130.1">PC817XI</text>
<text x="129.9" y="128.6">10k</text>
<text x="159.4" y="128.4">100</text>
<text x="173.3" y="130.1">PC817XI</text>
<text x="198.5" y="128.6">10k</text>
<text x="215.3" y="128.4">100</text>
<text x="229.2" y="130.1">PC817XI</text>
<text x="254.4" y="128.6">10k</text>
<text x="28.6" y="132.7">GND</text>
<text x="73.5" y="133.4">R21</text>
<text x="79.4" y="137.7">GND</text>
<text x="84.5" y="132.7">GND</text>
<text x="129.4" y="133.4">R23</text>
<text x="135.3" y="137.7">GND</text>
<text x="153" y="132.7">GND</text>
<text x="198" y="133.4">R25</text>
<text x="203.8" y="137.7">GND</text>
<text x="208.9" y="132.7">GND</text>
<text x="253.8" y="133.4">R27</text>
<text x="259.7" y="137.7">GND</text>
<text x="48.9" y="158.1">U16</text>
<text x="66.7" y="158.1" transform="rotate(-90 66.7 158.1)">+5V</text>
<text x="104.8" y="158.1">U17</text>
<text x="122.6" y="158.1" transform="rotate(-90 122.6 158.1)">+5V</text>
<text x="34.9" y="164.2">R28</text>
<text x="90.8" y="164.2">R30</text>
<text x="28.6" y="173.3">GND</text>
<text x="34.9" y="169">100</text>
<text x="48.9" y="170.8">PC817XI</text>
<text x="74.1" y="169.2">10k</text>
<text x="84.5" y="173.3">GND</text>
<text x="90.8" y="169">100</text>
<text x="104.8" y="170.8">PC817XI</text>
<text x="129.9" y="169.2">10k</text>
<text x="73.5" y="174">R29</text>
<text x="79.4" y="178.4">GND</text>
<text x="129.4" y="174">R31</text>
<text x="135.3" y="178.4">GND</text>
</g>
<g font-size="2.1">
<text x="47.4" y="38.4">1</text>
<text x="62" y="38.4">4</text>
<text x="103.2" y="38.4">1</text>
<text x="117.8" y="38.4">4</text>
<text x="171.8" y="38.4">1</text>
<text x="186.4" y="38.4">4</text>
<text x="227.7" y="38.4">1</text>
<text x="242.3" y="38.4">4</text>
<text x="47.4" y="43.4">2</text>
<text x="62" y="43.4">3</text>
<text x="103.2" y="43.4">2</text>
<text x="117.8" y="43.4">3</text>
<text x="171.8" y="43.4">2</text>
<text x="186.4" y="43.4">3</text>
<text x="227.7" y="43.4">2</text>
<text x="242.3" y="43.4">3</text>
<text x="47.4" y="79">1</text>
<text x="62" y="79">4</text>
<text x="103.2" y="79">1</text>
<text x="117.8" y="79">4</text>
<text x="171.8" y="79">1</text>
<text x="186.4" y="79">4</text>
<text x="227.7" y="79">1</text>
<text x="242.3" y="79">4</text>
<text x="47.4" y="84.1">2</text>
<text x="62" y="84.1">3</text>
<text x="103.2" y="84.1">2</text>
<text x="117.8" y="84.1">3</text>
<text x="171.8" y="84.1">2</text>
<text x="186.4" y="84.1">3</text>
<text x="227.7" y="84.1">2</text>
<text x="242.3" y="84.1">3</text>
<text x="47.4" y="119.6">1</text>
<text x="62" y="119.6">4</text>
<text x="103.2" y="119.6">1</text>
<text x="117.8" y="119.6">4</text>
<text x="171.8" y="119.6">1</text>
<text x="186.4" y="119.6">4</text>
<text x="227.7" y="119.6">1</text>
<text x="242.3" y="119.6">4</text>
<text x="47.4" y="124.7">2</text>
<text x="62" y="124.7">3</text>
<text x="103.2" y="124.7">2</text>
<text x="117.8" y="124.7">3</text>
<text x="171.8" y="124.7">2</text>
<text x="186.4" y="124.7">3</text>
<text x="227.7" y="124.7">2</text>
<text x="242.3" y="124.7">3</text>
<text x="47.4" y="160.2">1</text>
<text x="62" y="160.2">4</text>
<text x="103.2" y="160.2">1</text>
<text x="117.8" y="160.2">4</text>
<text x="47.4" y="165.3">2</text>
<text x="62" y="165.3">3</text>
<text x="103.2" y="165.3">2</text>
<text x="117.8" y="165.3">3</text>
</g>
<g font-size="1.8">
<text x="33.9" y="39.3">PUL1/2.2A</text>
<text x="90.2" y="39.3">DIR1/2.2A</text>
<text x="158.4" y="39.3">PUL2/2.2A</text>
<text x="214.7" y="39.3">DIR2/2.2A</text>
<text x="70.5" y="44.4">PUL1_OUT/2.3A</text>
<text x="126.4" y="44.4">DIR1_OUT/2.3A</text>
<text x="194.9" y="44.4">PUL2_OUT/2.3A</text>
<text x="250.8" y="44.4">DIR2_OUT/2.3A</text>
<text x="33.9" y="80">PUL3/2.2A</text>
<text x="90.2" y="80">DIR3/2.2A</text>
<text x="158.4" y="80">PUL4/2.2B</text>
<text x="214.7" y="80">DIR4/2.2B</text>
<text x="70.5" y="85.1">PUL3_OUT/2.3A</text>
<text x="126.4" y="85.1">DIR3_OUT/2.3A</text>
<text x="194.9" y="85.1">PUL4_OUT/2.3A</text>
<text x="250.8" y="85.1">DIR4_OUT/2.3A</text>
<text x="33.9" y="120.6">PUL5/2.2B</text>
<text x="70.5" y="125.7">PUL5_OUT/2.3B</text>
<text x="90.2" y="120.6">DIR5/2.2B</text>
<text x="126.4" y="125.7">DIR5_OUT/2.3B</text>
<text x="158.4" y="120.6">PUL6/2.2B</text>
<text x="194.9" y="125.7">PUL6_OUT/2.3B</text>
<text x="214.7" y="120.6">DIR6/2.2B</text>
<text x="250.8" y="125.7">DIR6_OUT/2.3B</text>
<text x="29.4" y="161.2">ENABLE_1/2.2B</text>
<text x="85.3" y="161.2">ENABLE_2/2.1B</text>
<text x="70.5" y="166.3">ENA_OUT1/2.3B</text>
<text x="126.4" y="166.3">ENA_OUT2/2.3B</text>
</g>
</svg>
